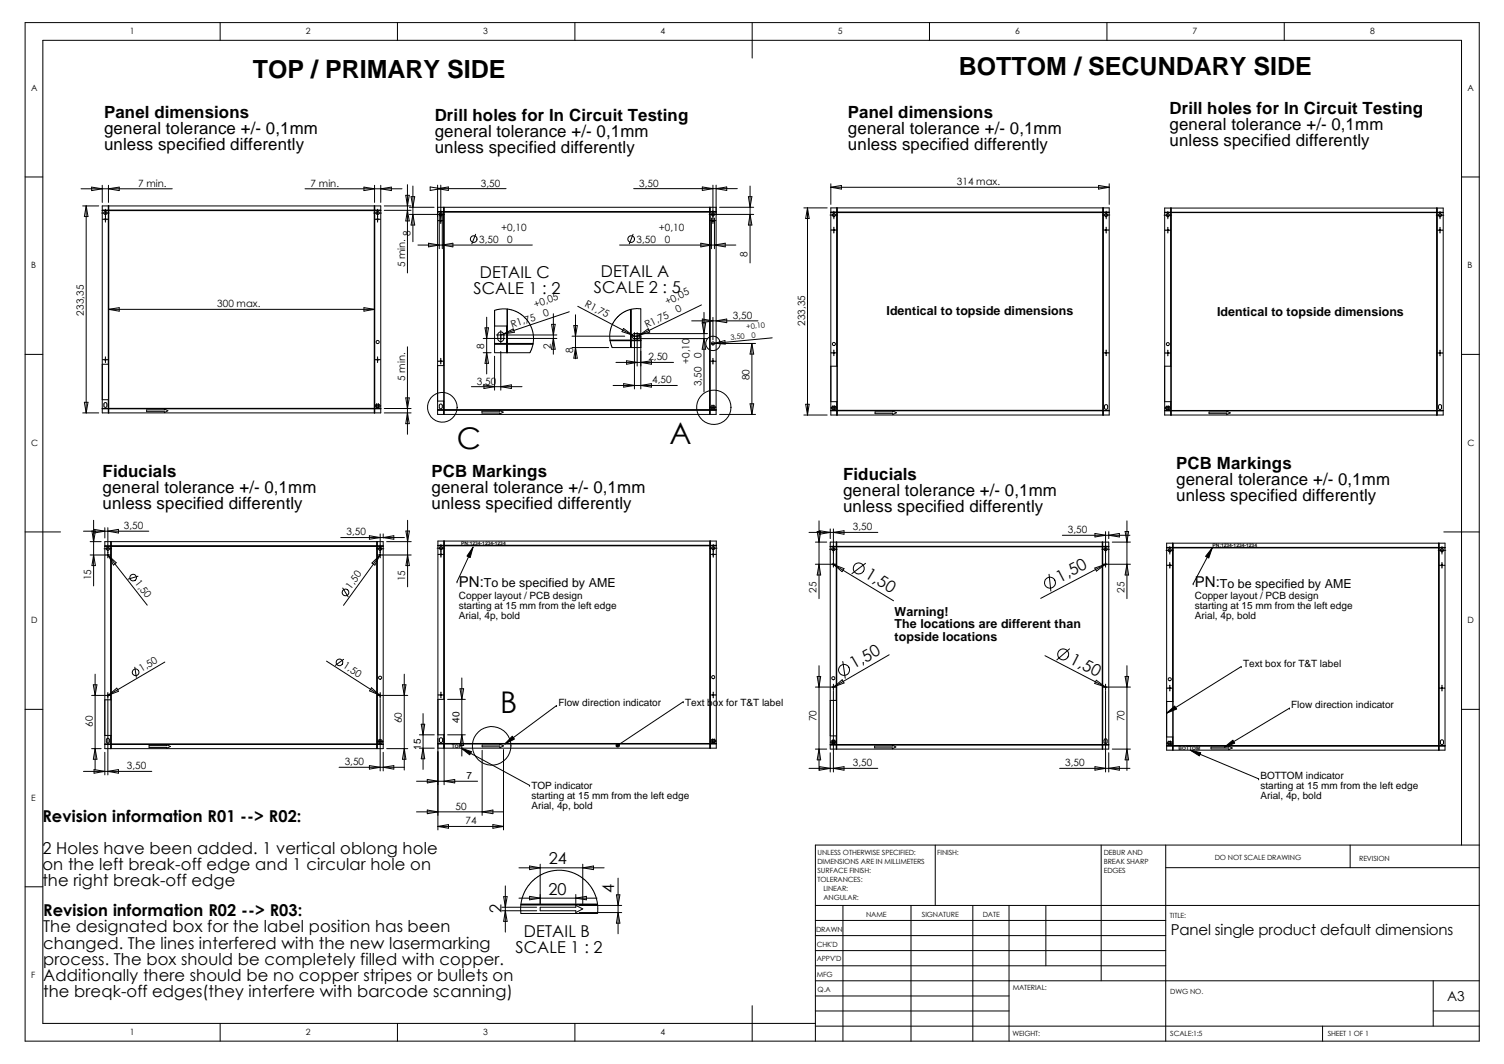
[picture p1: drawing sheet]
<svg xmlns="http://www.w3.org/2000/svg" width="420mm" height="297mm" viewBox="0 0 420 297" stroke-linecap="round" stroke-linejoin="round" font-family="sans-serif">
<g fill="none" stroke="#000" stroke-width=".28">
<path d="M7 6.3h406.2v284.4h-406.2zM61.5 6.3v5M111 6.3v5M160.6 6.3v5M210.1 6.3v9.9M259.7 6.3v5M309.2 6.3v5M358.8 6.3v5M7 49.4h5M22.6 52.7h25.5M23.1 57.5h4.5M24.1 57.5l.5 3h-1z"/>
<path d="M24.1 57.5v57.8M25.6 52.2l3 .5-3 .5zM28.4 59.5h2.1M28.6 57.5h77.8v57.8h-77.8zM28.6 51.7v4.8M28.6 58.8h1.7M28.6 58.7h77.8M29 59.3l.6-.2a.45 .45 0 0 1 .1 .7 .45 .45 0 0 1-.7-.2zM29.5 58.4v3.6M30.3 57.5v1.2h-1.7M30.3 58.8v42.9M30.3 51.7v4.8"/>
<path d="M30.3 57.5v57.8M30.3 58.7v.1M30.3 58.7l.1 .1M30.3 52.7l3-.5v1zM30.4 58.7h74.2M30.4 57.5v1.2M30.4 58.8v55.2M30.4 58.7h-.1M30.4 58.8h74.2M85.2 52.7h27.1M101.7 52.2l2.9 .5-2.9 .5zM104.4 59.5h2.1"/>
<path d="M104.6 57.5v1.2M104.6 58.8v55.2M104.6 58.7h.1M104.6 51.7v4.8M104.6 57.5v57.8M104.6 58.7l.1 .1M104.6 58.7v.1M104.7 57.5v1.2h1.7M104.7 58.8v55.2h1.7M104.7 58.8h1.7M105.5 58.4v3.6M106.4 51.7v4.8"/>
<path d="M106.4 52.7l2.9-.5v1zM107.3 57.5h7.5M107.3 58.7h7.5M113.4 54.5h.9l-.5 3zM113.8 51.6v24.6M113.8 58.7l.5 3h-.9zM114.4 57.9h6.9M114.4 59.9h9.8M114.8 54.9h1.1l-.6 3zM115.3 59.9l.6 2.9h-1.1zM115.3 51.9v15.6M120.2 52.2l2.9 .5-2.9 .5z"/>
<path d="M122.2 51.7v64h77.9v-64M122.2 59.1h1.8M122.2 57.9h77.9M122.2 52.7h19.2M122.2 52.7l3.1-.5v1zM122.7 59.7a.44 .44 0 0 1 .7-.2 .44 .44 0 0 1 0 .7 .44 .44 0 0 1-.7-.2zM122.7 59.6v9.8M123.1 51.7v10.7M123.6 59.7v9.7M123.9 57.9l.1 57.8M124 59.1l.1 55.3M124.1 59.1h74.1"/>
<path d="M124.1 57.9v1.2M124.1 59.1h-.1M177 52.7h29M196.2 52.2l3 .5-3 .5zM198.1 59.9h12.5M198.2 57.9v1.2M198.2 59.1h.1M198.3 59.1l-.1 55.3M198.4 57.9l-.1 57.8M198.9 59.6l.4-.1 .3 .2v.3a.44 .44 0 0 1-.7 .2 .44 .44 0 0 1 0-.6zM199.2 51.7v10.7M200.1 59.1h-1.8"/>
<path d="M200.1 59.1l-77.9 .1M200.1 52.7l2.9-.5v1zM201 57.9h9.6M209.1 54.9h.9l-.5 3zM209.5 59.9l.5 2.9h-.9zM209.5 51.9v21.5M224.6 58h6.5M225.6 58v57.9M225.6 58l.4 3h-.9zM232.1 51.3v5.8M232.1 58h77.8v57.9h-77.8zM232.1 59.2h1.7"/>
<path d="M232.1 59.3h77.8M232.1 59.4h1.7M232.1 52.3h77.8M232.1 52.3l3-.5v1zM232.7 59.7l.4-.1 .3 .3v.3a.43 .43 0 0 1-.7 .2 .43 .43 0 0 1 0-.7zM232.9 59v2.1M233.8 58v1.2M233.8 59.4v42.8M233.8 59.2v.1M233.8 59.3l.1 .1M233.8 58v57.9M233.8 59.3v.1"/>
<path d="M233.9 59.4v55.2h74.2v-55.2M233.9 58v1.2h74.2v-1.2M233.9 59.4h74.2M306.9 51.8l3 .5-3 .5zM308.1 58v57.9M308.1 59.3v.1M308.1 59.3l.1 .1M308.2 59.2l-.1 .1M308.2 59.2h1.7M308.2 58v1.2M308.2 59.4v55.2M308.2 59.4h1.7"/>
<path d="M309 59v2.1M309.9 51.3v5.8M325.4 58.1h77.8v1.2h-77.8zM326.3 59v2.1M327.1 58.1v1.2M327.1 58.1v57.8M327.2 59.4h74.2M327.2 58.1v1.3M327.2 59.4v55.3M401.4 58.1v1.3M401.4 59.4v55.3M401.4 58.1v57.8"/>
<path d="M401.5 58.1v1.2M402.3 59v2.1M408.3 49.4h4.9M28.6 61.2h1.7M104.7 61.2h1.6M116.7 68.4h32M119.7 67.9l3 .5-3 .5zM122.3 61.6h1.6M123.6 68.4l2.9-.5v1zM132.9 65.4l-1.1 2.7M173.1 68.4h32.5M176.9 65.4l-1.1 2.7"/>
<path d="M195.8 67.9l2.9 .5-2.9 .5zM198.4 61.6h1.6M198.7 60.9v8.5M199.6 68.4l3-.5v1zM199.6 60.9v8.5M231.9 60h2.1M232.1 64.2h1.7M232.8 64.1l.4 .1-.2 .2h-.2zM232.9 63.4v1.7M308 60h2M308.2 64.2h1.6M309 63.4v1.7"/>
<path d="M325.2 60.1h2.1M325.4 64.3h1.7M326.1 64.2l.2-.1 .1 .2-.2 .1zM326.3 63.5v1.6M401.2 60.1h2.1M401.5 64.3h1.6M402.1 64.2l.4 .1-.3 .1zM402.3 63.5v1.6M7 98.9h5M29.5 99.6v1.6M30.3 86.4l3-.5v1zM30.3 86.4h74.3"/>
<path d="M101.7 85.9l2.9 .5-2.9 .5zM105.5 99.6v1.6M113.8 96.8v24.4M135 98.5h2.2M135 94.5h6.1M135.5 91.5h1l-.5 3zM136 98.5l.5 2.9h-1zM136 88.6v15.8M138.2 86.7l2-.5 2.7 .3 2 .8 2 1.6 1.5 2.3 .6 2.4-.1 2.5-.9 2.4h-9.8zM138.2 91h3.4M138.2 99.4v9.5M138.2 95.9h3.3"/>
<path d="M138.2 96h10.7M138.2 96.1h3.3M138.7 93.5h2.4M139.3 92.9a.83 .83 0 0 1 .9-.2 .83 .83 0 0 1 .5 .8v1a.85 .85 0 0 1-.8 .9 .85 .85 0 0 1-.8-.9v-1.3zM139.9 92.3v3.5M139.9 98.1v10.8M140.7 93.2l-.8 .3M140.7 93.2l2.7-1.4 .3 1zM141.5 95.9l.1 .1M141.5 91v4.9M141.5 96.1v2.4M141.6 86.3v12.2"/>
<path d="M141.6 96l.2 .1M141.6 96l-.1 .1M141.8 95.9h7.1M141.8 86.3v9.6M141.8 96.1v2.4M141.8 95.9l-.2 .1M141.8 96.1h7.1M141.8 93.5h13.8M141.8 94.5h13.8M154.1 90.6h1l-.5 2.9zM154.6 94.5l.5 3h-1zM154.6 87.6v11.3"/>
<path d="M159 87l-18.3 6.2M159.8 97h10.2M159.8 93.9h14.7M160.3 90.9h1l-.5 3zM160.8 87.9v12.3M160.8 97l.5 3h-1zM161.4 85.5l15.2 8M170.4 95h5.7M170.4 95h8.6M170.4 95.1h5.7M174.2 91.7l2.4 1.8-2.8-.9zM176.1 95h.1"/>
<path d="M176.1 86.4v8.6M176.1 95.1v1.9M176.2 86.4v10.6M176.2 95l-.1 .1M176.2 95l.1 .1M176.2 93.9h2.8M176.3 95h-.1M176.3 86.4v8.6M176.3 95.1v1.9M176.3 95h2.7M176.3 95.1h2.7M176.6 93.5l.6 .4"/>
<path d="M177.1 93.1h20.5M177.2 94.5h20.4M177.2 93.1a.7 .7 0 0 0-.7 .7 .7 .7 0 0 0 .7 .7M177.2 92.8v15.8M178 93.1a.7 .7 0 0 1 .7 .7 .7 .7 0 0 1-.7 .7M178 92.8v9.4M178.6 93.6l2.5-1.8 .4 .9zM178.6 93.6l-.6 .3M179 97h-8l-.4-1.1-.3-1.5 .1-1.5 .2-1.2 .7-1.7 1.8-2.1 1.4-.9 1.7-.6 1.5-.3 1.3 .1v22.4M193.2 89.6h18.5M195.9 85.1l-17.3 8.5M196.2 90.2h.9l-.4 2.9z"/>
<path d="M196.2 89.1l3 .5-3 .5zM196.7 94.5l.4 3h-.9zM196.7 87.2v22.2M199.2 88.6v6.3M199.6 95.8l-.9 .1M199.6 95.8l2.9-.7 .1 1zM200.1 89.6l2.9-.5v1zM200.2 95.9h10.9M210 95.9v19.8M210 95.9l.6 2.9h-1.1zM215.7 94.3l-16.1 1.5M232.1 98.5h1.7"/>
<path d="M232.8 98.4h.3l-.1 .3-.2-.1zM232.9 97.7v1.6M308.2 98.5h1.6M308.9 98.4h.2l.1 .2h-.3zM309 97.7v1.6M325.4 98.6h1.7M326 95.8a.44 .44 0 0 1 .6 0 .44 .44 0 0 1-.2 .7 .44 .44 0 0 1-.6-.3zM326.3 97.7v1.7M401.5 98.6h1.6M402.1 98.5l.2-.2 .2 .3-.3 .1zM402.3 97.7v1.7M408.3 98.9h4.9"/>
<path d="M23.1 115.3h4.5M23.6 112.3h1l-.5 3zM28.6 114.1h1.7M28.6 101.7h1.7M28.6 111.6h1.7M28.6 114h77.8M28.6 100.4h1.7M29.2 112.5h.5l.2 .8a.42 .42 0 0 1-.4 .4 .42 .42 0 0 1-.5-.4zM29.3 100.3l.2-.1 .1 .3-.2 .1zM30.3 111.6v2.4h-1.7M30.3 114.1v1.2M30.3 114l.1 .1"/>
<path d="M30.3 114v.1M30.4 114.1h74.2M30.4 114.1v1.2M30.4 114h74.2M30.4 114h-.1M41 114.4h4.9v-.2l1 .5-1 .5v-.3h-4.9zM104.6 114.1v1.2M104.6 114h.1M104.6 114v.1M104.6 114l.1 .1M104.6 113.3h1.8M104.7 114.1h1.7"/>
<path d="M104.7 114.1v1.2M104.7 100.4h1.6M104.9 113l1-.1 .3 .6-.5 .2h-.6l-.3-.4zM105.2 112.7v1.2M105.7 112.7v1.2M107.3 115.3h7.5M107.3 114h7.5M113.4 111.1h.9l-.5 2.9zM113.8 115.3l.5 3h-.9zM122.2 102.1h1.8M122.2 112h1.8M122.2 114.4l1.8 .1"/>
<path d="M122.2 114.5h77.9M122.2 114.5h1.7M122.3 100.8h1.6M122.7 113l.4-.2 .4 .2 .1 .7-.3 .4-.6-.2zM123.1 100v1.6M124 114.5h.1M124.1 114.5v1.2M124.1 114.4h74.1M124.1 114.4l-.1 .1M124.1 114.5h74.1M131.7 107.9h14.1M134.7 114.8h4.9v-.2l1 .5-1 .5v-.3h-4.9z"/>
<path d="M135.2 107.4l3 .5-3 .6zM139.9 107.9l3-.5v1.1zM171.3 107.6h17.9M172.1 101.2h16.1M174.2 107.1l3 .5-3 .5zM175 100.7l3 .5-3 .5zM179 101.2l3-.5v1zM179 107.6l3-.5v1zM198.2 114.5v1.2M198.2 114.4l.1 .1M198.3 114.5h-.1M198.3 113.7h1.8"/>
<path d="M198.4 114.5h1.7M198.4 100.8h1.6M198.6 113.4l.8-.1a.42 .42 0 0 1 .4 .4 .42 .42 0 0 1-.4 .4h-.7l-.2-.4zM198.9 113.1v1.2M199.2 100v1.6M199.4 113.1v1.2M200.1 114.4l-1.8 .1M201 115.7h10.1M209.5 112.7h1.1l-.6 3zM224.6 115.9h6.5M225.1 112.9h.9l-.4 3zM232.1 114.6h1.7"/>
<path d="M232.1 102.2h1.7M232.1 112.1h1.7M232.1 114.6h77.8M232.1 114.7h1.7M232.1 113.9h1.7M232.4 113.6l.8-.1a.42 .42 0 0 1 .4 .4 .42 .42 0 0 1-.4 .4l-.8-.1zM232.7 113.2v1.3M233.2 113.2v1.3M233.8 112.1v2.5M233.8 114.7v1.2M233.8 114.6h.1M233.8 114.6l.1 .1"/>
<path d="M233.8 114.6v.1M233.9 114.7v1.2M233.9 114.7h74.2M244.5 115h4.9v-.3l1 .5-1 .5v-.2h-4.9zM308.1 114.7v1.2M308.1 114.6l.1 .1M308.1 114.6v.1M308.2 114.6h1.7M308.2 114.7v1.2M308.2 114.6h-.1M308.2 114.7h1.7M308.7 113.1h.6l.1 .8a.45 .45 0 0 1-.4 .4 .45 .45 0 0 1-.4-.4z"/>
<path d="M325.4 102.2h1.7M325.4 112.1h1.7M325.4 113.9h1.7M325.6 113.7l.9-.2a.45 .45 0 0 1 .4 .4 .45 .45 0 0 1-.4 .4l-.8-.1zM326 113.3v1.2M326.5 113.3v1.2M327.1 102.2v-42.8h-1.7v55.2h77.8v-55.2h-1.7v55.2M327.1 115.9v-1.2h-1.7v1.2h77.8v-1.2h-1.7v1.2M327.1 112.1v2.5M327.2 114.7h74.2M327.2 114.7v1.2M337.8 115h4.9v-.2l1 .5-1 .4v-.2h-4.9z"/>
<path d="M401.4 114.7v1.2M402 113.1l.3-.2a.8 .8 0 0 1 .2 1.4h-.4l-.2-.3zM7 148.5h9.9M23.3 148.3h18.3M25.2 151.2h3.1M25.2 154.9h4M25.7 148.3l.5 2.9 .5-2.9M26.2 154.9l.5 3h-1zM26.2 145.2v18.4M26.3 147.8l3 .5-3 .5zM29.1 153.2h2.1M29.3 147.3v2.9"/>
<path d="M29.3 152.4h1.6M29.3 152.5h1.6M29.3 152.4h77.7M29.3 154.9h1.6M30 154.8l.3 .3M30.1 147.3v8.4M30.1 148.3l3-.5v1zM30.3 155.1l2.2 2-.8 .6zM30.3 155.1l10.8 13.9M30.9 152.4h.1M30.9 151.2v1.2M30.9 152.5v42.9"/>
<path d="M31 151.2v57.8M31 152.4l-.1 .1M31 152.4l.1 .1M31.1 151.2v1.2h74.2v-1.2M31.1 152.5v55.2h74.2v-55.2M31.1 152.5h74.2M95.2 150.1h17.8M103.2 149.6l3 .5-3 .4zM103.9 157.2l2.2-2.1-1.4 2.7zM105.1 153.2h2.1M105.3 151.2v57.8M105.3 152.4l.1 .1"/>
<path d="M105.3 152.4v.1M105.4 151.2v1.2M105.4 152.5v55.2M105.4 152.4h-.1M105.4 152.4h1.6M105.4 152.5h1.6M105.4 154.9h1.6M106.1 155.1l-10.1 13.9M106.2 149.1v6.6M106.3 154.8l-.2 .3M107 149.1v1.1M107 150.1l3-.5v.9z"/>
<path d="M107.2 154.9h7.7M108 151.2h6.9M113.4 148.3h1l-.5 2.9zM113.9 145.2v18.6M113.9 154.9l.5 3h-1zM122.1 153h2.1M122.3 152.4h1.7M122.3 152.2h1.7M122.3 152.3h77.8M122.4 154.8h1.6M123 154.7l.4 .1-.3 .1zM123.2 152v3.6"/>
<path d="M124 151v1.2M124 152.4v42.8M124 152.2l.1 .1M124.1 151v68.1M124.1 152.3l-.1 .1M124.1 152.2l74.3 .1M124.1 151v1.2M124.1 152.2v.1M132.2 152.7l-.9 3-.8-.5zM132.2 152.7l-4.5 9.7M198.2 153h2.1M198.3 152.4h-74.2v55.2h74.2"/>
<path d="M198.3 151l.1 57.9M198.4 152.3v.1M198.4 152.4h1.7M198.4 151v1.2M198.4 152.4v55.2M198.4 152.2v.1M198.4 152.2h1.7M198.4 154.8h1.7M198.8 152.9a.44 .44 0 0 1 .7-.2 .44 .44 0 0 1 0 .7 .44 .44 0 0 1-.7-.2zM199.1 154.7l.3-.1v.3h-.2zM199.3 152v3.6M226 148.6h19.2"/>
<path d="M227.8 151.3h3.2M227.8 157.5h4M228.3 148.4h1l-.5 2.9zM228.8 157.5l.5 3h-1zM228.8 145.4v21.7M229 148.2l2.9 .4-2.9 .5zM231.8 153.3h2.1M231.9 147.7v2.7M231.9 151.3h77.8v57.8h-77.8zM231.9 152.6h77.8M231.9 152.7h1.7M232 157.5h1.6"/>
<path d="M232.7 157.4l.2 .2M232.8 147.7v8.8M232.8 156.7v1.6M232.8 148.6l3-.4v.9zM232.9 157.6l16.7 10.1M232.9 157.6l2.9 1.1-.6 .9zM233.6 151.3v1.2h-1.7M233.6 152.7v42.8M233.7 151.3v57.8M233.7 152.6l.1 .1M233.7 152.6l-.1 .1M233.8 152.5h74.1"/>
<path d="M233.8 151.3v1.2M233.8 152.7v55.2M233.8 152.5l-.1 .1M233.8 152.7h74.1M241.8 157.3l-3.8 2.8M296.8 149.4h18.9M305.8 158.6l2.9-1-2.4 1.8zM305.9 148.9l3 .5-3 .5zM307.8 153.3h2.1M307.9 152.5l.1 .1M307.9 151.3v1.2M307.9 152.7v55.2"/>
<path d="M308 151.3v57.8M308 152.6l-.1 .1M308 152.6v.1M308 151.3v1.2h1.7M308 152.7v55.2h1.7M308 152.7h1.7M308 157.5h1.7M308.6 153l.4-.1 .3 .6a.43 .43 0 0 1-.7 .2 .43 .43 0 0 1 0-.7zM308.7 157.6l-18 9.4M308.9 148.4v8.1M308.9 156.7v1.6M309 157.4l-.3 .2"/>
<path d="M309.7 148.4v2M309.7 149.4l3-.5v1zM309.9 157.5h5.9M310.7 151.3h5.1M314.3 148.4h1l-.5 2.9zM314.8 157.5l.5 3h-1zM314.8 145.4v21.7M325.7 153.6h2.1M325.9 151.6h1.7v57.8h-1.7zM325.9 152.8h1.7M325.9 152.9h77.8M325.9 153h1.8"/>
<path d="M326 157.8h1.6M326.8 152.6v2.1M326.8 157v1.6M327.7 153v55.2h74.2M338.7 153l-1 2.8-.9-.5zM338.7 153l-5.4 10M401.8 153.6h2.1M401.9 152.8h-74.2v-1.2h76v57.8h-76v-1.1M401.9 151.6v57.8M401.9 152.9l.1 .1M401.9 152.9l-74.2 .1M402 152.8h1.7"/>
<path d="M402 151.6v1.2M402 153v55.2M402 152.8l-.1 .1M402 153h1.7M402 157.8h1.6M402.8 152.6v2.1M402.8 157v1.6M403.3 148.5h9.9M38.6 160.9l-2.8 .8M95.7 164.2l1.6 2.4M127.7 162.4h.1M293.1 160.3l.5 4.7"/>
<path d="M333.3 163h.1M7 198h5M25.6 194.1h3.6M26.1 191.2h1l-.5 2.9zM26.6 188.2v26.8M29.3 195.4h1.7M29.3 194.1h1.6M30 194h.3l-.1 .3-.2-.1zM30.1 193.3v1.6M30.1 195.2v21.1M30.3 194.1l2.3-2 .5 .9zM30.3 194.1l-.3 .1"/>
<path d="M37.7 186.3l.4 2.8M46 184.8l-15.7 9.3M91.2 184.6l14.8 9.5M96 184.1l-2.3 1.7M103.8 192l2.2 2.1-2.8-1.2zM105.4 194.1h1.6M106 194.1l.3 .2M106.2 193.3v1.6M106.2 195.2v20M107.2 194.1h6.7M112.4 191.2h1l-.5 2.9zM112.9 188.2v26.8"/>
<path d="M118.2 199.2v15.6M122.3 195.2h1.8M122.4 194h1.6M123.2 193.2v1.6M125 195.2h5M128.5 192.3h1l-.5 2.9zM129 189.3v21.8M155.5 197h.1M155.5 197l-14.5 10.7M190.9 195.9h.1M190.9 195.9l-18.3 12.2M198.4 194h1.7"/>
<path d="M199.3 193.2v1.6M227.8 191.8h4M228.3 188.8h1l-.5 3zM228.8 185.8v29.3M231.9 195.5h1.8M232 191.8h1.6M232.7 191.7l.1-.1 .2 .3-.3 .1zM232.8 191v1.6M232.8 192.8v22.7M233 191.7l-.3 .2M233 191.7l2.3-1.9 .5 .9zM235.4 184.7l.7 4.7"/>
<path d="M248.4 182.8l-15.4 8.9M291.9 183l16.8 8.7M298.8 181.1l-3.6 3.1M306.3 189.9l2.4 1.8-2.9-.9zM308 191.8h1.7M308.7 191.7l.2-.1 .2 .2-.3 .2zM308.7 191.7l.3 .2M308.9 191v1.6M308.9 192.8v22.7M309.9 191.8h5.9M314.3 188.8h1l-.5 3zM314.8 185.8v29.3"/>
<path d="M325.9 199.1l2.3-2 .5 .9zM325.9 195.8h1.7M326 192.1h1.6M326.8 191.3v1.6M346.7 186.1h.1M346.7 186.1l-20.8 13M360.2 197.7h.1M360.2 197.7l-18.1 10.9M402 192.1h1.6M402.7 192l.2-.1 .1 .3-.3 .1zM402.8 191.3v1.6M408.3 198h4.9"/>
<path d="M23.3 215.3h19.1M25.6 209h2.7M26.3 214.8l3 .5-3 .6zM26.6 209l.5 3h-1zM29.3 205.3h1.7M29.3 210v6.3M29.3 207.8h77.7M29.8 206.2l.5-.1a.8 .8 0 0 1-.2 1.4l-.4-.5zM30.1 215.3l3-.5v1.1zM30.9 207.7h-1.6v-56.5h77.7v56.5h-1.6M30.9 207.8h-1.6v1.2h77.7v-1.2h-1.6M30.9 205.3v2.4"/>
<path d="M30.9 207.8v1.2M30.9 207.7v.1M31.1 209v-1.2h74.2v1.2M41.6 208.2h5v-.3l1 .5-1 .5v-.2h-5zM94.7 214.2h18.3M103.2 213.7l3 .5-3 .5zM105.3 207h1.7M105.4 207.8v1.2M105.4 207.7v.1M105.6 206.7l.8-.1a.45 .45 0 0 1 .5 .4 .45 .45 0 0 1-.5 .5l-.8-.2zM105.9 206.4v1.2M106.4 206.4v1.2"/>
<path d="M107 210v5.2M107 214.2l3-.5v1zM108 209h5.9M112.9 209l.5 3h-1zM116.4 218.1h17M117.2 205.1h4.1M117.2 208.9h4.1M117.7 202.2h.9l-.4 2.9zM118.2 208.9l.4 2.9h-.9zM119.4 217.6l2.9 .5-2.9 .5zM122.3 207.7h1.7M122.3 207.6h77.8"/>
<path d="M122.3 205.1h1.8M122.3 208.9h77.8v-57.9h-77.8v80.7M122.3 207.6h1.7M122.9 206.1h.6l.1 .8a.45 .45 0 0 1-.4 .4 .45 .45 0 0 1-.4-.4zM124 205.1v2.5M124 207.7v1.2M124 207.6h.1M124.1 207.6v.1M124.1 207.6l-.1 .1M124.1 218.1l2.9-.5v1zM124.1 207.7v1.2M125 205.1h5"/>
<path d="M128.9 208.9l2.8 .9-.5 .9zM128.9 208.9l19 10.3M129 205.1l.5 3h-1zM134.7 208h4.9v-.3l1.1 .5-1.1 .5v-.2h-4.9zM134.7 209.5v18.1M140.7 209.3v22.4M143.1 205.5l.6 .8-2.7 1.4zM147.9 219.2h.1M172.2 207.8a.49 .49 0 0 1 .7-.1 .49 .49 0 0 1 0 .7 .49 .49 0 0 1-.7-.1l.4-.2-.4 .2zM198.4 207.6l-74.3 .1M198.4 207.6v.1M198.4 206.9h1.7"/>
<path d="M198.4 207.7h1.7M198.4 207.7v1.2M198.4 207.6h.1M198.4 207.6h1.7M198.7 206.6l.8-.1a.42 .42 0 0 1 .4 .4 .42 .42 0 0 1-.4 .4l-.8-.1zM199 206.2v1.3M199.5 206.2v1.3M226 214.5h19.2M227.8 209.1h3.2M228.8 209.1l.5 3h-1zM229 214l2.9 .5-2.9 .5zM231.9 205.4h1.8"/>
<path d="M231.9 210.1v5.4M231.9 207.9h77.8M231.9 208h1.7M231.9 207.2h1.8M232.3 206.8l.8-.1a.45 .45 0 0 1 .4 .5 .45 .45 0 0 1-.4 .4l-.8-.1zM232.6 206.5v1.3M232.8 214.5l3-.5v1zM233.1 206.5v1.3M233.6 205.4v2.5h-1.7M233.6 208v1.1M233.7 207.9l.1 .1M233.7 207.9l-.1 .1"/>
<path d="M233.8 207.9h74.1M233.8 208v1.1M233.8 207.9h-.1M233.8 208h74.1M244.3 208.3h5v-.3l1 .5-1 .5v-.2h-5zM296 214.5h19.7M305.9 214l3 .5-3 .5zM307.9 208v1.1M307.9 207.9h.1M308 207.9v.1M308 207.9l-.1 .1M308 208v1.1"/>
<path d="M308 208h1.7M308.6 206.4l.4-.2 .3 .3v.7a.42 .42 0 0 1-.4 .4 .42 .42 0 0 1-.5-.4zM309.7 210.1v5.4M309.7 214.5l3-.5v1zM310.7 209.1h5.1M314.8 209.1l.5 3h-1zM325.9 208.2h1.7M325.9 207.5h1.7M325.9 208.3h1.8M325.9 205.7h1.7M325.9 208.2h77.8M326.2 207.1l.8-.1a.45 .45 0 0 1 .5 .5 .45 .45 0 0 1-.5 .4l-.8-.1z"/>
<path d="M326.5 206.8v1.3M327 206.8v1.3M332.5 209.4l2.9 .7-.3 .9zM332.5 209.4l19.1 8M338.3 208.6h5v-.3l.9 .5-.9 .5v-.2h-5zM342.1 208.6l2.3-2 .5 .9zM351.6 217.4h.1M401.9 208.2l-74.2 .1M401.9 208.2l.1 .1M402 208.2h1.7M402 208.3h1.7M402 208.3v1.1"/>
<path d="M402 208.2h-.1M402.4 206.8l.6-.3 .3 1a.42 .42 0 0 1-.5 .4 .42 .42 0 0 1-.4-.4zM116.4 226.7h24.3M119.4 226.1l2.9 .6-2.9 .5zM122.3 230.7h18.4M122.3 230.7l3-.5v1zM134.7 226.7l3-.6v1.1zM137.7 230.2l3 .5-3 .5zM261.3 235.9v16.9M307.6 235.9v37.9M325.7 235.9v54.8M377.2 235.9v6.3"/>
<path d="M408.3 235.9v-224.6h-396.3v274.4h215.8M413.2 235.9h-185.4v54.8M7 247.6h5M140.2 253.3h9.7M140.2 254.3h9.7M140.7 250.3h1l-.5 3zM141.2 247.3v12.9M141.2 254.3l.5 2.9h-1zM145 250.7h21.8M145 242.3h23.8M145.5 252.6h21.5M145.5 252.4h21.4"/>
<path d="M145.5 252.5h21.5M147.9 250.2l3 .5-3 .5zM147.9 241.8l3 .5-3 .5zM148.2 246.5l2.5-2 1.5-.8 1.8-.5 3.4-.2 3.2 .8 2.7 1.7 1.3 1.4 1.1 1.7 .7 1.6 .5 1.7 .1 3.1h-21.5l-.1-1.9 .5-2.4 .9-2.2zM150.9 241.3v11M150.9 253.3h10v-.5l1.9 .9-1.9 1.1v-.5h-10zM160.9 249.7v2.6M160.9 250.7l2.9-.5v1zM161.8 252.8h11.9M161.8 254.8h11.9M162.8 241.3v11.5M162.8 242.3l3-.5v1z"/>
<path d="M172.2 249.8h1l-.5 3zM172.7 245.2v15.5M172.7 254.8l.5 2.9h-1zM227.8 257h97.9M227.8 252.8h185.4M235.5 252.8v37.9M254.5 252.8v37.9M271.8 252.8v37.9M281.9 252.8v37.9M292.2 252.8v16.8M325.7 242.2h87.5M227.8 269.6h97.9"/>
<path d="M227.8 265.4h97.9M227.8 261.2h97.9M227.8 273.8h185.4M227.8 278h54.1M400.4 273.8v12.7M61.5 285.7v5M111 285.7v5M160.6 285.7v5M210.1 280.8v9.9M227.8 286.5h185.4M227.8 282.2h54.1M369.5 286.5v4.2"/>
<path d="M400.4 282.2h12.8"/>
<circle cx="105.5" cy="59.5" r=".43"/>
<circle cx="29.5" cy="61.2" r=".18"/>
<circle cx="105.5" cy="61.2" r=".18"/>
<circle cx="123.1" cy="61.6" r=".18"/>
<circle cx="132.3" cy="66.7" r=".92"/>
<circle cx="176.3" cy="66.7" r=".92"/>
<circle cx="199.2" cy="61.6" r=".2"/>
<circle cx="309" cy="60" r=".43"/>
<circle cx="309" cy="64.2" r=".2"/>
<circle cx="326.2" cy="60.1" r=".43"/>
<circle cx="402.3" cy="60.1" r=".43"/>
<circle cx="105.5" cy="95.5" r=".45"/>
<circle cx="199.2" cy="95.9" r="2.02"/>
<circle cx="199.2" cy="95.9" r=".43"/>
<circle cx="233" cy="96" r=".43"/>
<circle cx="326.2" cy="98.5" r=".2"/>
<circle cx="105.5" cy="100.4" r=".2"/>
<circle cx="123.1" cy="100.8" r=".18"/>
<circle cx="123.6" cy="113.7" r="4.1"/>
<circle cx="199.2" cy="100.8" r=".18"/>
<circle cx="199.4" cy="113.7" r="4.8"/>
<circle cx="30.1" cy="154.9" r=".18"/>
<circle cx="30.1" cy="153.2" r=".43"/>
<circle cx="106.2" cy="153.2" r=".44"/>
<circle cx="106.2" cy="154.9" r=".19"/>
<circle cx="123.2" cy="153" r=".43"/>
<circle cx="232.8" cy="153.3" r=".43"/>
<circle cx="232.8" cy="157.5" r=".18"/>
<circle cx="239.9" cy="158.7" r="1.55"/>
<circle cx="308.9" cy="157.5" r=".18"/>
<circle cx="326.8" cy="157.8" r=".19"/>
<circle cx="326.8" cy="153.6" r=".44"/>
<circle cx="402.8" cy="153.6" r=".43"/>
<circle cx="402.8" cy="157.8" r=".18"/>
<circle cx="37.2" cy="161.3" r=".94"/>
<circle cx="96.5" cy="165.4" r=".94"/>
<circle cx="293.3" cy="162.7" r="1.54"/>
<circle cx="37.9" cy="187.7" r=".93"/>
<circle cx="94.8" cy="184.9" r=".94"/>
<circle cx="106.2" cy="194.2" r=".2"/>
<circle cx="106.2" cy="189.2" r=".43"/>
<circle cx="123.2" cy="194" r=".18"/>
<circle cx="199.2" cy="189.1" r=".43"/>
<circle cx="199.2" cy="194" r=".18"/>
<circle cx="232.8" cy="189.3" r=".45"/>
<circle cx="235.8" cy="187" r="1.53"/>
<circle cx="297" cy="182.7" r="1.54"/>
<circle cx="326.8" cy="189.6" r=".43"/>
<circle cx="326.8" cy="192.1" r=".2"/>
<circle cx="137.4" cy="208.2" r="5.4"/>
</g>
<g fill="#000">
<path d="M132.2 152.7l-.9 3-.8-.5zM338.7 153l-1 2.8-.9-.5zM325.9 199.1l2.3-2 .5 .9zM128.9 208.9l2.8 .9-.5 .9zM143.1 205.5l.6 .8-2.7 1.4zM332.5 209.4l2.9 .7-.3 .9zM342.1 208.6l2.3-2 .5 .9z"/>
<path d="M172.2 207.8a.49 .49 0 0 1 .7-.1 .49 .49 0 0 1 0 .7 .49 .49 0 0 1-.7-.1l.4-.2-.4 .2z" fill-rule="evenodd"/>
</g>
<g font-size="8.3">
<text x="127.6" y="125.3">C</text>
<text x="187.1" y="124.1">A</text>
<text x="139.7" y="199">B</text>
</g>
<g font-size="7">
<text x="70.6" y="21.8">TOP / PRIMARY SIDE</text>
<text x="267.9" y="21">BOTTOM / SECUNDARY SIDE</text>
</g>
<g font-size="4.7">
<text x="29.1" y="32.9">Panel dimensions</text>
<text x="121.4" y="33.7">Drill holes for In Circuit Testing</text>
<text x="236.9" y="32.8">Panel dimensions</text>
<text x="326.7" y="31.8">Drill holes for In Circuit Testing</text>
<text x="29.1" y="41.9">unless specified differently</text>
<text x="29.1" y="37.4">general tolerance +/- 0,1mm</text>
<text x="121.4" y="38.1">general tolerance +/- 0,1mm</text>
<text x="236.9" y="41.8">unless specified differently</text>
<text x="236.9" y="37.3">general tolerance +/- 0,1mm</text>
<text x="326.7" y="40.8">unless specified differently</text>
<text x="326.7" y="36.3">general tolerance +/- 0,1mm</text>
<text x="121.4" y="42.6">unless specified differently</text>
<text x="328.6" y="130.8">PCB Markings</text>
<text x="28.6" y="137.7">general tolerance +/- 0,1mm</text>
<text x="28.6" y="133.1">Fiducials</text>
<text x="120.6" y="133.1">PCB Markings</text>
<text x="120.6" y="137.6">general tolerance +/- 0,1mm</text>
<text x="235.5" y="133.9">Fiducials</text>
<text x="328.6" y="135.3">general tolerance +/- 0,1mm</text>
<text x="28.6" y="142.1">unless specified differently</text>
<text x="120.6" y="142.1">unless specified differently</text>
<text x="235.5" y="138.4">general tolerance +/- 0,1mm</text>
<text x="235.5" y="142.9">unless specified differently</text>
<text x="328.6" y="139.8">unless specified differently</text>
</g>
<g font-size="4.6">
<text x="134.1" y="77.6">DETAIL C</text>
<text x="167.8" y="77.4">DETAIL A</text>
<text x="132.3" y="82.1">SCALE 1 : 2</text>
<text x="165.9" y="81.9">SCALE 2 : 5</text>
<text x="241.4" y="161.1" transform="rotate(31 241.4 161.1)">1,50</text>
<text x="296.1" y="162.6" transform="rotate(-28 296.1 162.6)">1,50</text>
<text x="298.6" y="185" transform="rotate(27 298.6 185)">1,50</text>
<text x="238.5" y="186.9" transform="rotate(-30 238.5 186.9)">1,50</text>
<text x="11.8" y="229.5">Revision information R01 --&gt; R02:</text>
<text x="11.8" y="238.5">2 Holes have been added. 1 vertical oblong hole</text>
<text x="11.8" y="243">on the left break-off edge and 1 circular hole on</text>
<text x="153.3" y="241.3">24</text>
<text x="11.8" y="247.4">the right break-off edge</text>
<text x="153.2" y="249.8">20</text>
<text x="171.6" y="249.3" transform="rotate(-90 171.6 249.3)">4</text>
<text x="12.1" y="255.8">Revision information R02 --&gt; R03:</text>
<text x="140.1" y="254.9" transform="rotate(-90 140.1 254.9)">2</text>
<text x="12.1" y="260.3">The designated box for the label position has been</text>
<text x="146.4" y="261.5">DETAIL B</text>
<text x="12.1" y="264.8">changed. The lines interfered with the new lasermarking</text>
<text x="12.1" y="269.3">process. The box should be completely filled with copper.</text>
<text x="144" y="266">SCALE 1 : 2</text>
<text x="12.1" y="273.8">Additionally there should be no copper stripes or bullets on</text>
<text x="12.1" y="278.3">the breqk-off edges(they interfere with barcode scanning)</text>
</g>
<g font-size="4.2">
<text x="128.2" y="164">PN:</text>
<text x="333.8" y="164">PN:</text>
<text x="327.1" y="260.9">Panel single product default dimensions</text>
</g>
<text font-size="3.8" x="404.3" y="279.4">A3</text>
<g font-size="3.5">
<text x="247.7" y="87.9">Identical to topside dimensions</text>
<text x="340" y="88.2">Identical to topside dimensions</text>
<text x="135.2" y="164">To be specified by AME</text>
<text x="340.8" y="164">To be specified by AME</text>
<text x="249.9" y="171.9">Warning!</text>
<text x="249.9" y="175.4">The locations are different than</text>
<text x="249.9" y="178.9">topside locations</text>
</g>
<g font-size="2.8">
<text x="38.6" y="52.1">7 min.</text>
<text x="86.8" y="52.1">7 min.</text>
<text x="134.4" y="52.1">3,50</text>
<text x="178.6" y="52.1">3,50</text>
<text x="267.3" y="51.7">314 max.</text>
<text x="114.7" y="65.9" transform="rotate(-90 114.7 65.9)">8</text>
<text x="140" y="64.5">+0,10</text>
<text x="184" y="64.5">+0,10</text>
<text x="133.8" y="67.8">3,50</text>
<text x="141.7" y="67.8">0</text>
<text x="177.8" y="67.8">3,50</text>
<text x="185.7" y="67.8">0</text>
<text x="208.9" y="71.8" transform="rotate(-90 208.9 71.8)">8</text>
<text x="113.1" y="74.6" transform="rotate(-90 113.1 74.6)">5 min.</text>
<text x="23.4" y="88.1" transform="rotate(-90 23.4 88.1)">233,35</text>
<text x="60.7" y="85.8">300 max.</text>
<text x="149.5" y="85.9" transform="rotate(-19 149.5 85.9)">+0,05</text>
<text x="152.1" y="88.5" transform="rotate(-19 152.1 88.5)">0</text>
<text x="163.2" y="85.5" transform="rotate(28 163.2 85.5)">R1,75</text>
<text x="186.3" y="85.2" transform="rotate(-26 186.3 85.2)">+0,05</text>
<text x="189.3" y="87.5" transform="rotate(-26 189.3 87.5)">0</text>
<text x="204.8" y="89">3,50</text>
<text x="143.1" y="91.6" transform="rotate(-19 143.1 91.6)">R1,75</text>
<text x="180.7" y="91.7" transform="rotate(-26 180.7 91.7)">R1,75</text>
<text x="224.9" y="91" transform="rotate(-90 224.9 91)">233,35</text>
<text x="135.3" y="97.3" transform="rotate(-90 135.3 97.3)">8</text>
<text x="153.9" y="97.3" transform="rotate(-90 153.9 97.3)">2</text>
<text x="160.1" y="98.6" transform="rotate(-90 160.1 98.6)">8</text>
<text x="181.1" y="100.6">2,50</text>
<text x="192.6" y="101.6" transform="rotate(-90 192.6 101.6)">+0,10</text>
<text x="196" y="100" transform="rotate(-90 196 100)">0</text>
<text x="113.1" y="106.3" transform="rotate(-90 113.1 106.3)">5 min.</text>
<text x="133.3" y="107.4">3,50</text>
<text x="182.2" y="107">4,50</text>
<text x="196" y="107.8" transform="rotate(-90 196 107.8)">3,50</text>
<text x="209.4" y="106.2" transform="rotate(-90 209.4 106.2)">80</text>
<text x="34.6" y="147.7">3,50</text>
<text x="96.8" y="149.5">3,50</text>
<text x="238.2" y="148">3,50</text>
<text x="298.4" y="148.8">3,50</text>
<text x="25.5" y="162" transform="rotate(-90 25.5 162)">15</text>
<text x="37.5" y="162.9" transform="rotate(52 37.5 162.9)">1,50</text>
<text x="98" y="164.6" transform="rotate(-54 98 164.6)">1,50</text>
<text x="113.2" y="162.3" transform="rotate(-90 113.2 162.3)">15</text>
<text x="128.2" y="167.1">Copper layout / PCB design</text>
<text x="228.1" y="165.5" transform="rotate(-90 228.1 165.5)">25</text>
<text x="314.1" y="165.5" transform="rotate(-90 314.1 165.5)">25</text>
<text x="333.8" y="167.1">Copper layout / PCB design</text>
<text x="128.2" y="169.9">starting at 15 mm from the left edge</text>
<text x="128.2" y="172.7">Arial, 4p, bold</text>
<text x="333.8" y="169.9">starting at 15 mm from the left edge</text>
<text x="333.8" y="172.7">Arial, 4p, bold</text>
<text x="39.6" y="187.6" transform="rotate(-30 39.6 187.6)">1,50</text>
<text x="95.7" y="186.3" transform="rotate(32 95.7 186.3)">1,50</text>
<text x="347.2" y="186.1">Text box for T&amp;T label</text>
<text x="156" y="197">Flow direction indicator</text>
<text x="191.4" y="197">Text box for T&amp;T label</text>
<text x="360.7" y="197.7">Flow direction indicator</text>
<text x="25.9" y="202.8" transform="rotate(-90 25.9 202.8)">60</text>
<text x="112.3" y="202" transform="rotate(-90 112.3 202)">60</text>
<text x="128.4" y="201.8" transform="rotate(-90 128.4 201.8)">40</text>
<text x="228.1" y="201.4" transform="rotate(-90 228.1 201.4)">70</text>
<text x="314.1" y="201.4" transform="rotate(-90 314.1 201.4)">70</text>
<text x="117.5" y="209.3" transform="rotate(-90 117.5 209.3)">15</text>
<text x="35.4" y="214.8">3,50</text>
<text x="96.3" y="213.6">3,50</text>
<text x="238.2" y="213.9">3,50</text>
<text x="297.6" y="213.9">3,50</text>
<text x="130.3" y="217.5">7</text>
<text x="148.5" y="220.3">TOP indicator</text>
<text x="352.1" y="217.4">BOTTOM indicator</text>
<text x="352.1" y="220.2">starting at 15 mm from the left edge</text>
<text x="127.2" y="226.1">50</text>
<text x="148.5" y="225.9">Arial, 4p, bold</text>
<text x="148.5" y="223.1">starting at 15 mm from the left edge</text>
<text x="352.1" y="223">Arial, 4p, bold</text>
<text x="130.1" y="230.1">74</text>
</g>
<g font-size="2.4">
<text x="36.3" y="9.5">1</text>
<text x="85.5" y="9.5">2</text>
<text x="135" y="9.5">3</text>
<text x="184.5" y="9.5">4</text>
<text x="234.1" y="9.5">5</text>
<text x="283.6" y="9.5">6</text>
<text x="333.2" y="9.5">7</text>
<text x="382.7" y="9.5">8</text>
<text x="8.7" y="25.3">A</text>
<text x="409.9" y="25.3">A</text>
<text x="8.7" y="74.9">B</text>
<text x="409.9" y="74.9">B</text>
<text x="8.7" y="124.4">C</text>
<text x="409.9" y="124.4">C</text>
<text x="8.7" y="173.9">D</text>
<text x="409.9" y="173.9">D</text>
<text x="8.7" y="223.5">E</text>
<text x="8.7" y="273">F</text>
<text x="36.3" y="288.9">1</text>
<text x="85.5" y="288.9">2</text>
<text x="135" y="288.9">3</text>
<text x="184.5" y="288.9">4</text>
</g>
<g font-size="2.1">
<text x="204.2" y="94.8" transform="rotate(-5 204.2 94.8)">3,50</text>
<text x="208.6" y="91.9" transform="rotate(-5 208.6 91.9)">+0,10</text>
<text x="210" y="94.2" transform="rotate(-5 210 94.2)">0</text>
</g>
<g font-size="2">
<text x="228.4" y="238.8">UNLESS OTHERWISE SPECIFIED:</text>
<text x="261.8" y="238.8">FINISH:</text>
<text x="308.3" y="238.7">DEBUR AND</text>
<text x="228.4" y="241.3">DIMENSIONS ARE IN MILLIMETERS</text>
<text x="228.4" y="243.7">SURFACE FINISH:</text>
<text x="308.3" y="243.7">EDGES</text>
<text x="308.3" y="241.2">BREAK SHARP</text>
<text x="339.3" y="240.2">DO NOT SCALE DRAWING</text>
<text x="379.7" y="240.4">REVISION</text>
<text x="228.4" y="246.2">TOLERANCES:</text>
<text x="230" y="251.2">ANGULAR:</text>
<text x="230" y="248.7">LINEAR:</text>
<text x="242" y="256">NAME</text>
<text x="257.5" y="256">SIGNATURE</text>
<text x="274.6" y="255.9">DATE</text>
<text x="326.8" y="256.2">TITLE:</text>
<text x="228" y="260.1">DRAWN</text>
<text x="228.2" y="264.3">CHK'D</text>
<text x="228.2" y="268.4">APPV'D</text>
<text x="228.2" y="272.7">MFG</text>
<text x="228.4" y="277">Q.A</text>
<text x="282.9" y="276.4">MATERIAL:</text>
<text x="326.9" y="277.5">DWG NO.</text>
<text x="282.9" y="289.3">WEIGHT:</text>
<text x="326.9" y="289.3">SCALE:1:5</text>
<text x="370.9" y="289.3">SHEET 1 OF 1</text>
</g>
<g font-size="1.4">
<text x="128.8" y="152.1">PN:1234-1234-1234</text>
<text x="338.7" y="152.7">PN:1234-1234-1234</text>
<text x="126.2" y="208.7">TOP</text>
<text x="329.3" y="209.3">BOTTOM</text>
</g>
</svg>
